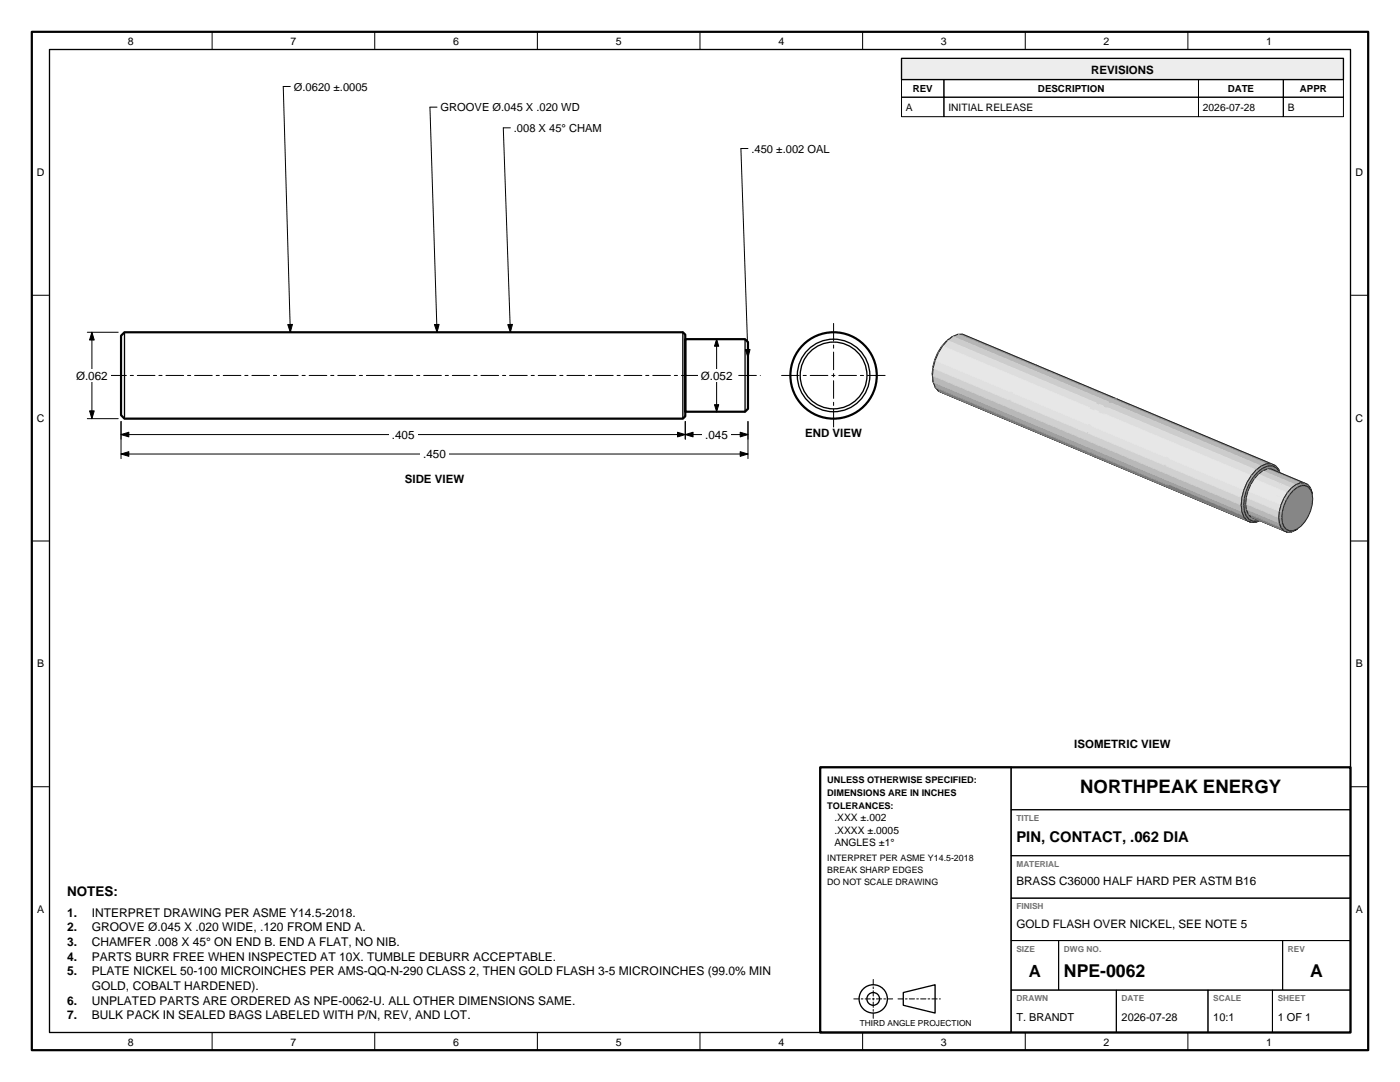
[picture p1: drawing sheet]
<svg xmlns="http://www.w3.org/2000/svg" width="279mm" height="216mm" viewBox="0 0 279 216" stroke-linecap="round" stroke-linejoin="round" font-family="sans-serif">
<path d="M201.8 153.1h67.7v8.5h-67.7zM201.8 161.6h67.7v9.1h-67.7zM201.8 170.7h67.7v8.5h-67.7zM201.8 179.2h67.7v8.5h-67.7zM201.8 187.7h9.5v9.9h-9.5zM201.8 197.6h21v8.4h-21zM211.3 187.7h44.7v9.9h-44.7zM222.8 197.6h18.3v8.4h-18.3zM241.1 197.6h12.8v8.4h-12.8zM253.9 197.6h15.6v8.4h-15.6zM256 187.7h13.5v9.9h-13.5z" fill="none" stroke="#000" stroke-width=".2"/>
<path d="M163.7 153.1h105.8v52.9h-105.8z" fill="none" stroke="#000" stroke-width=".44"/>
<g fill="none" stroke="#000" stroke-width=".26">
<path d="M163.7 153.1h38.1v52.9h-38.1zM180.3 198l6.3-1.5v5.6l-6.3-1.5z"/>
<circle cx="174.3" cy="199.3" r="2.82"/>
<circle cx="174.3" cy="199.3" r="1.27"/>
</g>
<path d="M170.4 199.3h7.8M174.3 195.4v7.8M179.2 199.3h8.5" fill="none" stroke="#000" stroke-width=".2" stroke-dasharray="1.1 .4 .4 .4"/>
<path d="M179.9 11.6h88.2v4.3h-88.2z" fill="#ededeb" stroke="#000" stroke-width=".26"/>
<path d="M179.9 15.9h8.5v3.5h-8.5zM179.9 19.4h8.5v3.9h-8.5zM188.4 15.9h50.8v3.5h-50.8zM188.4 19.4h50.8v3.9h-50.8zM239.2 15.9h16.9v3.5h-16.9zM239.2 19.4h16.9v3.9h-16.9zM256.1 15.9h12v3.5h-12zM256.1 19.4h12v3.9h-12zM143 67.7v14.5" fill="none" stroke="#000" stroke-width=".2"/>
<path d="M24.8 66.3h111.5l.5 .5v16.3l-.5 .4h-111.5l-.6-.7v-15.8zM136.8 67.7h11.9l.6 .6v13.3l-.6 .6h-11.9z" fill="none" stroke="#000" stroke-width=".44"/>
<path d="M24.8 66.3v17.2M136.3 66.3v17.2M148.7 67.7v14.5" fill="none" stroke="#000" stroke-width=".26"/>
<path d="M21.7 74.9h130" fill="none" stroke="#000" stroke-width=".2" stroke-dasharray="3.5 .8 .6 .8"/>
<path d="M143 67.7l.4 1.4h-.8zM142.6 80.7h.8l-.4 1.5z" fill="#000" stroke="#000" stroke-width=".2"/>
<path d="M139.3 73.6h7.5v2.6h-7.5z" fill="#fff"/>
<path d="M24.2 84.1v3.5M24.2 86.7h112.6M136.8 84.1v3.5" fill="none" stroke="#000" stroke-width=".2"/>
<path d="M24.2 86.7l1.5-.5v1zM135.2 86.2l1.6 .5-1.6 .5z" fill="#000" stroke="#000" stroke-width=".2"/>
<path d="M77.6 85.4h5.7v2.6h-5.7z" fill="#fff"/>
<path d="M136.8 84.1v3.5M136.8 86.7h12.5M149.3 84.1v3.5" fill="none" stroke="#000" stroke-width=".2"/>
<path d="M136.8 86.7l1.5-.5v1zM147.7 86.2l1.6 .5-1.6 .5z" fill="#000" stroke="#000" stroke-width=".2"/>
<path d="M140.2 85.4h5.6v2.6h-5.6z" fill="#fff"/>
<path d="M24.2 84.1v7.4M24.2 90.6h125.1M149.3 84.1v7.4" fill="none" stroke="#000" stroke-width=".2"/>
<path d="M24.2 90.6l1.5-.5v1zM147.7 90.1l1.6 .5-1.6 .5z" fill="#000" stroke="#000" stroke-width=".2"/>
<path d="M83.9 89.3h5.6v2.5h-5.6z" fill="#fff"/>
<path d="M17.4 66.3h6.2M18.3 66.3v17.2M17.4 83.5h6.2" fill="none" stroke="#000" stroke-width=".2"/>
<path d="M18.3 66.3l.5 1.5h-.9zM17.9 82h.9l-.5 1.5z" fill="#000" stroke="#000" stroke-width=".2"/>
<path d="M14.6 73.6h7.5v2.6h-7.5z" fill="#fff"/>
<g fill="none" stroke="#000" stroke-width=".26">
<circle cx="166.4" cy="74.9" r="7.2"/>
<circle cx="166.4" cy="74.9" r="6.7"/>
</g>
<circle cx="166.4" cy="74.9" r="8.6" fill="none" stroke="#000" stroke-width=".44"/>
<path d="M156 74.9h20.7M166.4 64.5v20.8" fill="none" stroke="#000" stroke-width=".2" stroke-dasharray="3.5 .8 .6 .8"/>
<path d="M57.9 17.3h-1.4l1.4 49M87.2 21.4h-1.4l1.4 44.9M101.9 25.5h-1.5l1.5 40.8M149.3 29.6h-1.4l1.4 41.7" fill="none" stroke="#000" stroke-width=".2"/>
<path d="M57.4 64.8l1-.1-.5 1.6zM86.7 64.8l.9-.1-.4 1.6zM101.3 64.8l1-.1-.4 1.6zM148.8 69.8l.9-.1-.4 1.6z" fill="#000" stroke="#000" stroke-width=".2"/>
<g fill="#66666b" stroke="#66666b" stroke-width=".2">
<path d="M187.3 78l15.6 6.6z"/>
<path d="M202.9 84.6l15.6 6.5z"/>
<path d="M218.5 91.1l15.6 6.6z"/>
<path d="M249.6 103.1l7.3 3.1z"/>
<path d="M234.1 97.7l15.6 6.5z"/>
</g>
<g fill="none" stroke="#1f2126" stroke-width=".2">
<path d="M186.1 74.9a3.1 3.1 0 0 0 2 3.5l61.6 25.8-.8-.3a2.66 2.66 0 0 0 3.1-.3l-1 .4M189.1 67.9l1-.8a8.9 8.9 0 0 0-3.9 9.1l-.1-1.3M189.1 67.9l1-.8 1-.4h1l61.6 25.8-1 .1M189.1 67.9a10.3 10.3 0 0 0-3 7M218.5 91.1h.1M248.9 96.3a8.3 8.3 0 0 0-.7 6.8M252.7 92.6a2.38 2.38 0 0 1 2.9 2.4l-.4-1M252.7 92.6l-1 .4-1 .8M252.8 93.6h.9l6.6 2.7-.9 .1M252.8 93.6a1.95 1.95 0 0 1 2.4 1.8 8.1 8.1 0 0 1-3.2 7.6l-.9 .4h-.8l-.7-.3M252.8 93.6l-.8 .4-.9 .6M255.2 94a7.1 7.1 0 0 1-.6 6.5 6.4 6.4 0 0 1-3.6 3.5"/>
<path d="M255.2 94a2.17 2.17 0 0 0-3.2-.6l-1 .8M261.5 97.3l.4 1.2-.3-.8M248.2 100.7a2.92 2.92 0 0 0 1.9 3.3h.9M248.6 100.5l.1 1.1 .4 .9 .5 .6M249.6 103.1l7.3 3.1-.7-.3-.5-.6M258.1 105.9l.8-.3-1.2 .6"/>
</g>
<path d="M188.8 68.2l1.3-1.1z" fill="#b8bdc2" stroke="#b8bdc2" stroke-width=".2"/>
<path d="M186 74.6l.2 1.6z" fill="#a8adb3" stroke="#a8adb3" stroke-width=".2"/>
<g fill="#94969c" stroke="#94969c" stroke-width=".2">
<path d="M191.1 66.7h1l14.7 6.1v.5z"/>
<path d="M206.8 72.8l15.6 6.6v.2h-.5l-15.1-6.3z"/>
<path d="M222.4 79.4l.6 .2h-.6z"/>
<path d="M221.9 79.6h.5v.2z"/>
<path d="M222.4 79.6h.6l15.1 6.4v.4l-15.7-6.6z"/>
<path d="M238.1 86l15.6 6.5-1 .1-14.6-6.2z"/>
<path d="M252.8 93.6h.9l6.6 2.7-.9 .1z"/>
</g>
<path d="M188.8 68.2l.3-.3-1.2 1.3z" fill="#c4c9cf" stroke="#c4c9cf" stroke-width=".2"/>
<g fill="#787a7d" stroke="#787a7d" stroke-width=".2">
<path d="M186.6 77.3l15.6 6.5v.5l-14.9-6.3z"/>
<path d="M202.2 83.8l15.6 6.5v.3h-.6l-15-6.3z"/>
<path d="M217.2 90.6h.6v.2z"/>
<path d="M217.8 90.3l.5 .3h-.5z"/>
<path d="M217.8 90.6h.5l15 6.3v.5l-15.5-6.6z"/>
<path d="M249.1 102.5l6.6 2.8 .5 .6-6.6-2.8z"/>
</g>
<path d="M186.2 73.2l-.1 1.7z" fill="#babfc4" stroke="#babfc4" stroke-width=".2"/>
<g fill="#cccfd6" stroke="#cccfd6" stroke-width=".2">
<path d="M187.9 69.2l.2-.1-.8 1.3h-.2z"/>
<path d="M187.1 70.4h.2l-.7 1.5-.1-.1z"/>
<path d="M186.2 73.4l15.3 6.5v1.5l-15.4-6.5z"/>
<path d="M201.5 79.9l15.5 6.4v.8h-1.8l-13.7-5.7z"/>
<path d="M215.2 87.1h1.8v.8z"/>
<path d="M217 86.3l1.8 .8h-1.8z"/>
<path d="M217 87.1h1.8l13.6 5.7v1.6l-15.4-6.5z"/>
<path d="M232.4 92.8l15.5 6.5-.2 1.5-15.3-6.4z"/>
</g>
<path d="M186.5 71.8l.1 .1-.4 1.5v-.2z" fill="#c4c9d1" stroke="#c4c9d1" stroke-width=".2"/>
<g fill="#b0b5ba" stroke="#b0b5ba" stroke-width=".2">
<path d="M190.1 67.1l1-.4 14.7 6.2v.8z"/>
<path d="M205.8 72.9l15.6 6.5v.5h-1l-14.6-6.2z"/>
<path d="M221.4 79.4l1.1 .5h-1.1z"/>
<path d="M220.4 79.9h1v.4z"/>
<path d="M221.4 79.9h1.1l14.6 6.1v.9l-15.7-6.6z"/>
<path d="M237.1 86l15.6 6.6-1 .4-14.6-6.1z"/>
</g>
<g fill="#969ca1" stroke="#969ca1" stroke-width=".2">
<path d="M186.2 76.2l15.5 6.5v.9l-15.1-6.3z"/>
<path d="M201.7 82.7l15.5 6.5v.5h-1l-14.5-6.1z"/>
<path d="M216.2 89.7h1v.4z"/>
<path d="M217.2 89.2l1.1 .5h-1.1z"/>
<path d="M217.2 89.7h1.1l14.5 6v.9l-15.6-6.5z"/>
<path d="M232.8 95.7l15.1 6.4 .3 1-15.4-6.5z"/>
</g>
<g fill="#c9ccd4" stroke="#c9ccd4" stroke-width=".2">
<path d="M189.1 67.9l1-.8 14.6 6.2v1.2z"/>
<path d="M204.7 73.3l15.7 6.6v.6h-1.5l-14.2-6z"/>
<path d="M220.4 79.9l1.5 .6h-1.5z"/>
<path d="M218.9 80.5h1.5v.6z"/>
<path d="M220.4 80.5h1.5l14.2 5.9v1.3l-15.7-6.6z"/>
<path d="M236.1 86.4l15.6 6.6-1 .8-14.6-6.1z"/>
</g>
<g fill="#b5b8bd" stroke="#b5b8bd" stroke-width=".2">
<path d="M186.1 74.9l15.4 6.5v1.3l-15.3-6.5z"/>
<path d="M201.5 81.4l15.5 6.5v.6h-1.5l-14-5.8z"/>
<path d="M215.5 88.5h1.5v.6z"/>
<path d="M217 87.9l1.5 .6h-1.5z"/>
<path d="M217 88.5h1.5l13.9 5.9v1.2l-15.4-6.5z"/>
<path d="M232.4 94.4l15.3 6.4 .2 1.3-15.5-6.5z"/>
</g>
<g fill="#d9dee6" stroke="#d9dee6" stroke-width=".2">
<path d="M189.1 67.9l14.7 6.2v1.5l-15.7-6.5z"/>
<path d="M203.8 74.1l15.6 6.6v.7h-1.8l-13.8-5.8z"/>
<path d="M219.4 80.7l1.8 .7h-1.8z"/>
<path d="M217.6 81.4h1.8v.8z"/>
<path d="M219.4 81.4h1.8l13.8 5.8v1.6l-15.6-6.6z"/>
</g>
<g fill="#e3e8f0" stroke="#e3e8f0" stroke-width=".2">
<path d="M188.1 69.1l14.8 6.2v1.7l-15.6-6.6z"/>
<path d="M187.3 70.4l14.9 6.3v1.7l-15.6-6.5z"/>
<path d="M202.9 75.3l15.6 6.5v.9h-2l-13.6-5.7z"/>
<path d="M202.2 76.7l15.6 6.5v.9h-2.1l-13.5-5.7z"/>
<path d="M215.7 84.1h2.1v.9z"/>
<path d="M216.5 82.7h2v.8z"/>
<path d="M218.5 81.8l2 .9h-2z"/>
<path d="M217.8 83.2l2.1 .9h-2.1z"/>
<path d="M218.5 82.7h2l13.6 5.7v1.7l-15.6-6.6z"/>
<path d="M217.8 84.1h2.1l13.4 5.6v1.8l-15.5-6.5z"/>
<path d="M233.3 89.7l15.6 6.6-.7 1.5-14.9-6.3z"/>
</g>
<g fill="#dbe0e8" stroke="#dbe0e8" stroke-width=".2">
<path d="M186.6 71.9l15.1 6.3v1.7l-15.5-6.5z"/>
<path d="M201.7 78.2l15.5 6.5v.9h-2l-13.5-5.7z"/>
<path d="M215.2 85.6h2v.9z"/>
<path d="M217.2 84.7l2.1 .9h-2.1z"/>
<path d="M217.2 85.6h2.1l13.5 5.6v1.8l-15.6-6.5z"/>
<path d="M232.8 91.2l15.4 6.6-.3 1.5-15.1-6.3z"/>
</g>
<g fill="#7d8085" stroke="#7d8085" stroke-width=".2">
<path d="M254.9 99l.3 .1-.6 1.4-.2-.2z"/>
<path d="M255.2 97.7l.4-.1-.4 1.5-.3-.1z"/>
<path d="M254.4 100.3l.2 .2-.7 1.3-.2-.4z"/>
<path d="M255.3 96.5l.5-.3-.2 1.4-.4 .1z"/>
<path d="M253.7 101.4l.2 .4-.9 1-.2-.5z"/>
<path d="M255.2 95.4l.4-.4 .2 1.2-.5 .3z"/>
<path d="M252 103l.8-.7 .2 .5-1 .8z"/>
<path d="M255.2 94l.4 1-.4 .4-.3-.9z"/>
<path d="M251.1 103.4l.9-.4v.6l-1 .4z"/>
<path d="M254.6 93.3l.6 .7-.3 .5-.5-.6z"/>
<path d="M250.3 103.4h.8l-.1 .6h-.9z"/>
<path d="M253.9 93l.7 .3-.2 .6-.7-.3z"/>
<path d="M249.6 103.1l.7 .3-.2 .6-.8-.3z"/>
<path d="M253 93h.9l-.2 .6h-.9z"/>
<path d="M249.1 102.5l.5 .6-.3 .6-.6-.7z"/>
<path d="M252 93.4l1-.4-.2 .6-.8 .4z"/>
<path d="M248.3 102l.4-.4 .4 .9-.4 .5z"/>
<path d="M251 94.2l1-.8v.6l-.9 .6z"/>
<path d="M248.2 100.7l.4-.2 .1 1.1-.4 .4z"/>
</g>
<g fill="#696b6e" stroke="#696b6e" stroke-width=".2">
<path d="M255.2 93.6l.4 1.4z"/>
<path d="M250.7 104.2l1.3-.6z"/>
<path d="M261.5 97.3l.4 1.2z"/>
<path d="M257.7 106.2l1.2-.6z"/>
</g>
<path d="M254.5 92.9l.7 .7v.4l-.6-.7z" fill="#6e7075" stroke="#6e7075" stroke-width=".2"/>
<path d="M253.7 92.5l.8 .4 .1 .4-.7-.3z" fill="#75787a" stroke="#75787a" stroke-width=".2"/>
<path d="M252.7 92.6l1-.1 .2 .5h-.9z" fill="#7d8082" stroke="#7d8082" stroke-width=".2"/>
<path d="M249.7 104.2l.4-.2h.9l-.3 .2z" fill="#707075" stroke="#707075" stroke-width=".2"/>
<path d="M251.7 93l1-.4 .3 .4-1 .4z" fill="#8f9194" stroke="#8f9194" stroke-width=".2"/>
<path d="M248.9 103.9l.4-.2 .8 .3-.4 .2z" fill="#75787d" stroke="#75787d" stroke-width=".2"/>
<path d="M258.1 97.9a2.14 2.14 0 0 1 3.5-.2 6.8 6.8 0 0 1-1.9 7.2 2.14 2.14 0 0 1-3.5 .2 6.8 6.8 0 0 1 1.9-7.2z" fill="#7d8085" stroke="#1f2126" stroke-width=".2"/>
<path d="M252 94l.8-.4 6.6 2.8-.8 .3z" fill="#b0b5ba" stroke="#b0b5ba" stroke-width=".2"/>
<path d="M251.7 93a9.6 9.6 0 0 0-3.8 9.1l.3 1 .7 .8M252 93.4a9.1 9.1 0 0 0-3.7 8.6l.4 1 .6 .7M252.8 93.6a7.3 7.3 0 0 0-4.2 6.9l.1 1.1 .4 .9M261.5 97.3a1.93 1.93 0 0 0-2.9-.6 8.1 8.1 0 0 0-3.3 7.7 1.95 1.95 0 0 0 2.4 1.8M261.6 97.7a1.77 1.77 0 0 0-2.7-.5 7.4 7.4 0 0 0-3 7.1 1.79 1.79 0 0 0 2.2 1.6" fill="none" stroke="#1f2126" stroke-width=".2"/>
<path d="M248.7 101.6l6.6 2.8 .4 .9-6.6-2.8z" fill="#969ca1" stroke="#969ca1" stroke-width=".2"/>
<path d="M233.3 96.9l14.9 6.2 .7 .8-15.6-6.5z" fill="#787a7d" stroke="#787a7d" stroke-width=".2"/>
<g fill="#7d8082" stroke="#7d8082" stroke-width=".2">
<path d="M248.2 103.1l.5-.1 .6 .7-.4 .2z"/>
<path d="M259.4 96.4l.9-.1 .1 .6h-.7z"/>
<path d="M255.7 105.3l.5-.2 .5 .5-.5 .3z"/>
</g>
<g fill="#919499" stroke="#919499" stroke-width=".2">
<path d="M247.7 100.8l.5-.1 .1 1.3-.4 .1z"/>
<path d="M255.2 103.3l.6-.1 .1 1.1-.6 .1z"/>
</g>
<path d="M261 96.6l.5 .7 .1 .4-.5-.5z" fill="#6e7075" stroke="#6e7075" stroke-width=".2"/>
<path d="M256.9 106.2l.5-.3h.7l-.4 .3z" fill="#707075" stroke="#707075" stroke-width=".2"/>
<g fill="#7d8085" stroke="#7d8085" stroke-width=".2">
<path d="M251 94.2l.1 .4-.8 1-.2-.4z"/>
<path d="M248.3 99.4l.4-.1-.1 1.2-.4 .2z"/>
<path d="M250.1 95.2l.2 .4-.7 1.1-.3-.2z"/>
<path d="M248.7 97.9l.4 .1-.4 1.3-.4 .1z"/>
<path d="M249.3 96.5l.3 .2-.5 1.3-.4-.1z"/>
</g>
<path d="M251.1 94.6l.9-.6 6.6 2.7-.9 .7z" fill="#c9ccd4" stroke="#c9ccd4" stroke-width=".2"/>
<g fill="#9ea3a8" stroke="#9ea3a8" stroke-width=".2">
<path d="M250.7 93.8l1-.8 .3 .4-1 .8z"/>
<path d="M257.7 97.4l.9-.7 .3 .5-.8 .7z"/>
</g>
<g fill="#a1a3a8" stroke="#a1a3a8" stroke-width=".2">
<path d="M247.9 99.3l.4 .1-.1 1.3-.5 .1z"/>
<path d="M255.3 102l.6 .1-.1 1.1-.6 .1z"/>
</g>
<path d="M248.6 100.5l6.6 2.8 .1 1.1-6.6-2.8z" fill="#b5b8bd" stroke="#b5b8bd" stroke-width=".2"/>
<g fill="#82858a" stroke="#82858a" stroke-width=".2">
<path d="M247.9 102.1l.4-.1 .4 1-.5 .1z"/>
<path d="M255.3 104.4l.6-.1 .3 .8-.5 .2z"/>
</g>
<path d="M260.3 96.3l.7 .3 .1 .6-.7-.3z" fill="#75787a" stroke="#75787a" stroke-width=".2"/>
<path d="M256.2 105.9l.5-.3 .7 .3-.5 .3z" fill="#75787d" stroke="#75787d" stroke-width=".2"/>
<g fill="#d9dee6" stroke="#d9dee6" stroke-width=".2">
<path d="M251.1 94.6l6.6 2.8-.8 .9-6.6-2.7z"/>
<path d="M235 87.2l15.7 6.6-1 1.1-14.7-6.1z"/>
</g>
<g fill="#abadb5" stroke="#abadb5" stroke-width=".2">
<path d="M250.7 93.8l.3 .4-.9 1-.4-.3z"/>
<path d="M257.7 97.4l.4 .5-.7 .8-.5-.4z"/>
</g>
<path d="M248.7 99.3l6.6 2.7-.1 1.3-6.6-2.8z" fill="#cccfd6" stroke="#cccfd6" stroke-width=".2"/>
<g fill="#abb0b5" stroke="#abb0b5" stroke-width=".2">
<path d="M248.2 97.8l.5 .1-.4 1.5-.4-.1z"/>
<path d="M255.7 100.7l.5 .2-.3 1.2-.6-.1z"/>
</g>
<g fill="#e3e8f0" stroke="#e3e8f0" stroke-width=".2">
<path d="M250.3 95.6l6.6 2.7-.7 1.2-6.6-2.8z"/>
<path d="M234.1 88.4l15.6 6.5-.8 1.4-14.8-6.2z"/>
<path d="M249.6 96.7l6.6 2.8-.5 1.2-6.6-2.7z"/>
</g>
<g fill="#b3b5ba" stroke="#b3b5ba" stroke-width=".2">
<path d="M249.7 94.9l.4 .3-.8 1.3-.4-.2z"/>
<path d="M248.9 96.3l.4 .2-.6 1.4-.5-.1z"/>
<path d="M256.9 98.3l.5 .4-.7 1.1-.5-.3z"/>
<path d="M256.2 99.5l.5 .3-.5 1.1-.5-.2z"/>
</g>
<path d="M249.1 98l6.6 2.7-.4 1.3-6.6-2.7z" fill="#dbe0e8" stroke="#dbe0e8" stroke-width=".2"/>
<path d="M258.6 96.7l.8-.3 .3 .5-.8 .3z" fill="#8f9194" stroke="#8f9194" stroke-width=".2"/>
<path d="M6.3 6.3h266.7v203.2h-266.7z" fill="none" stroke="#000" stroke-width=".44"/>
<path d="M9.9 9.9h259.6v196.1h-259.6z" fill="none" stroke="#000" stroke-width=".26"/>
<g fill="none" stroke="#000" stroke-width=".2">
<path d="M42.3 6.3v3.6M74.8 6.3v3.6M107.2 6.3v3.6M139.7 6.3v3.6M172.2 6.3v3.6M204.6 6.3v3.6M237.1 6.3v3.6M6.3 58.9h3.6M269.5 58.9h3.5M6.3 107.9h3.6M269.5 107.9h3.5M6.3 157h3.6"/>
<path d="M269.5 157h3.5M42.3 206v3.5M74.8 206v3.5M107.2 206v3.5M139.7 206v3.5M172.2 206v3.5M204.6 206v3.5M237.1 206v3.5"/>
</g>
<text font-size="3.7" x="215.6" y="158.3">NORTHPEAK ENERGY</text>
<g font-size="3.5">
<text x="212.3" y="194.9">NPE-0062</text>
<text x="261.5" y="194.9">A</text>
</g>
<text font-size="3.4" x="205.3" y="194.9">A</text>
<text font-size="3" x="202.8" y="168">PIN, CONTACT, .062 DIA</text>
<text font-size="2.7" x="13.4" y="178.7">NOTES:</text>
<g font-size="2.4">
<text x="13.4" y="182.9">1.</text>
<text x="13.4" y="185.8">2.</text>
<text x="18.3" y="182.9">INTERPRET DRAWING PER ASME Y14.5-2018.</text>
<text x="18.3" y="185.8">GROOVE Ø.045 X .020 WIDE, .120 FROM END A.</text>
<text x="13.4" y="188.7">3.</text>
<text x="13.4" y="191.7">4.</text>
<text x="18.3" y="188.7">CHAMFER .008 X 45° ON END B. END A FLAT, NO NIB.</text>
<text x="18.3" y="191.7">PARTS BURR FREE WHEN INSPECTED AT 10X. TUMBLE DEBURR ACCEPTABLE.</text>
<text x="13.4" y="194.6">5.</text>
<text x="18.3" y="194.6">PLATE NICKEL 50-100 MICROINCHES PER AMS-QQ-N-290 CLASS 2, THEN GOLD FLASH 3-5 MICROINCHES (99.0% MIN</text>
<text x="18.3" y="197.5">GOLD, COBALT HARDENED).</text>
<text x="13.4" y="200.4">6.</text>
<text x="13.4" y="203.4">7.</text>
<text x="18.3" y="200.4">UNPLATED PARTS ARE ORDERED AS NPE-0062-U. ALL OTHER DIMENSIONS SAME.</text>
<text x="18.3" y="203.4">BULK PACK IN SEALED BAGS LABELED WITH P/N, REV, AND LOT.</text>
</g>
<g font-size="2.3">
<text x="217.8" y="14.7">REVISIONS</text>
<text x="15.2" y="75.7">Ø.062</text>
<text x="139.8" y="75.7">Ø.052</text>
<text x="78.2" y="87.5">.405</text>
<text x="140.8" y="87.5">.045</text>
<text x="160.7" y="87.2">END VIEW</text>
<text x="84.5" y="91.4">.450</text>
<text x="80.8" y="96.4">SIDE VIEW</text>
<text x="214.4" y="149.2">ISOMETRIC VIEW</text>
<text x="202.8" y="176.7">BRASS C36000 HALF HARD PER ASTM B16</text>
<text x="202.8" y="185.2">GOLD FLASH OVER NICKEL, SEE NOTE 5</text>
</g>
<g font-size="2.2">
<text x="58.6" y="18.1">Ø.0620 ±.0005</text>
<text x="87.9" y="22.2">GROOVE Ø.045 X .020 WD</text>
<text x="102.6" y="26.4">.008 X 45° CHAM</text>
<text x="150" y="30.5">.450 ±.002 OAL</text>
<text x="202.8" y="203.6">T. BRANDT</text>
<text x="223.8" y="203.6">2026-07-28</text>
<text x="242.1" y="203.6">10:1</text>
<text x="255" y="203.6">1 OF 1</text>
</g>
<g font-size="2.1">
<text x="25.5" y="9">8</text>
<text x="58" y="9">7</text>
<text x="90.4" y="9">6</text>
<text x="122.9" y="9">5</text>
<text x="155.3" y="9">4</text>
<text x="187.8" y="9">3</text>
<text x="220.2" y="9">2</text>
<text x="252.7" y="9">1</text>
<text x="7.3" y="35.1">D</text>
<text x="270.5" y="35.1">D</text>
<text x="7.3" y="84.1">C</text>
<text x="270.5" y="84.1">C</text>
<text x="7.4" y="133.2">B</text>
<text x="270.6" y="133.2">B</text>
<text x="7.4" y="182.2">A</text>
<text x="270.6" y="182.2">A</text>
<text x="25.5" y="208.7">8</text>
<text x="58" y="208.7">7</text>
<text x="90.4" y="208.7">6</text>
<text x="122.9" y="208.7">5</text>
<text x="155.3" y="208.7">4</text>
<text x="187.8" y="208.7">3</text>
<text x="220.2" y="208.7">2</text>
<text x="252.7" y="208.7">1</text>
</g>
<g font-size="2">
<text x="180.8" y="22.2">A</text>
<text x="189.3" y="22.2">INITIAL RELEASE</text>
<text x="240.1" y="22.2">2026-07-28</text>
<text x="257" y="22.2">B</text>
<text x="166.5" y="163.9">.XXX ±.002</text>
<text x="166.5" y="166.4">.XXXX ±.0005</text>
<text x="166.5" y="168.8">ANGLES ±1°</text>
</g>
<g font-size="1.9">
<text x="182.2" y="18.4">REV</text>
<text x="207.2" y="18.4">DESCRIPTION</text>
<text x="245" y="18.4">DATE</text>
<text x="259.4" y="18.4">APPR</text>
</g>
<g font-size="1.8">
<text x="165.1" y="156.3">UNLESS OTHERWISE SPECIFIED:</text>
<text x="165.1" y="158.8">DIMENSIONS ARE IN INCHES</text>
<text x="165.1" y="161.4">TOLERANCES:</text>
<text x="165.1" y="171.8">INTERPRET PER ASME Y14.5-2018</text>
<text x="165.1" y="174.2">BREAK SHARP EDGES</text>
<text x="165.1" y="176.6">DO NOT SCALE DRAWING</text>
</g>
<g font-size="1.7" fill="#6b707a">
<text x="202.8" y="163.8">TITLE</text>
<text x="202.8" y="172.9">MATERIAL</text>
<text x="202.8" y="181.4">FINISH</text>
<text x="202.8" y="189.9">SIZE</text>
<text x="212.3" y="189.9">DWG NO.</text>
<text x="257" y="189.9">REV</text>
<text x="202.8" y="199.7">DRAWN</text>
<text x="223.8" y="199.7">DATE</text>
<text x="242.1" y="199.7">SCALE</text>
<text x="255" y="199.7">SHEET</text>
</g>
<text font-size="1.7" x="171.6" y="204.8">THIRD ANGLE PROJECTION</text>
</svg>
